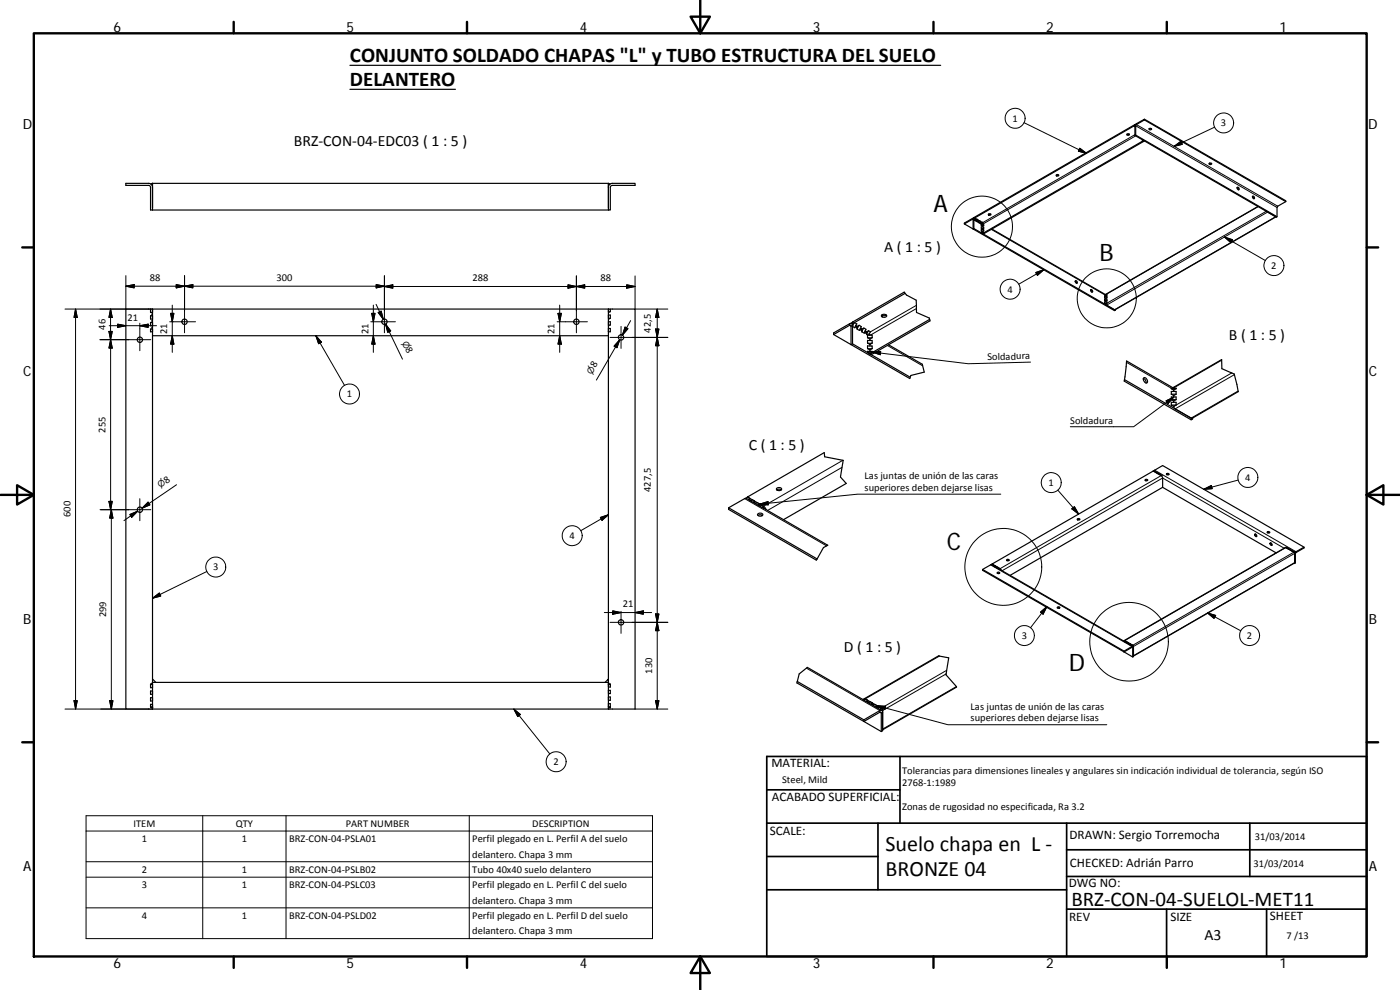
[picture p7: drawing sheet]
<svg xmlns="http://www.w3.org/2000/svg" width="420mm" height="297mm" viewBox="0 0 420 297" stroke-linecap="round" stroke-linejoin="round" font-family="sans-serif">
<g fill="none" stroke="#000" stroke-width=".36">
<path d="M105 19.6h177.3M105 26.8h31.7M340.3 37.8l.2 .1M340.3 37.8l.3 .2M340.6 37.6v-.2l.2-.1-.2 .6M340.6 37.6l-.3 .2M340.6 37.6v-.2l-48.3 27.9M340.6 37.6l-48.3 28M340.6 37.9v2.7M343.5 35.8l42.4 24.4v.3M343.5 36l42.4 24.5M343.5 36v-.2l-2.5 1.3-.4 .8"/>
<path d="M343.5 36l-2.7 1.6v2.9l-.2 .1M344.9 38.6h.7M344.9 38.6h.7a.33 .33 0 0 1-.4 .4 .33 .33 0 0 1-.3-.4zM45.8 56.2l-.3-.7-.7-.5h-7v.6h6.8l.5 .3 .1 7.1h137.4M45.8 55v8M45.8 55l-.6 .2M45.8 55h136.8M182.6 55.1v.3M182.6 55.6v7.4M183.2 55.2l-.6-.2v1.2l.4-.9 .8-.3h6.8v.6l-7.2 .1-.2 .5v6.8h-.6M317 52.5a.34 .34 0 0 1 .4-.2 .34 .34 0 0 1 .2 .5h-.4zM317 52.5h.7"/>
<path d="M338.2 40.2h.7M340.8 40.5l42.5 24.5-.2 .2-42.5-24.6M342.9 42v.4M342.9 42l.3 .2-.3 .2M362.9 49h.7M363 49a.35 .35 0 0 1 .4-.1 .35 .35 0 0 1 .2 .4 .34 .34 0 0 1-.5 .1 .34 .34 0 0 1-.1-.4zM371.3 56.3l.4 .7M371.3 56.2a.38 .38 0 0 1 .6 .2 .38 .38 0 0 1-.4 .5zM375.9 58.9l.3 .3 .1 .4M376 58.8a.41 .41 0 0 1 .5 .3 .41 .41 0 0 1-.3 .5l-.3-.4zM289.4 67.2l2.6-1.4v2.9zM292.3 65.6l.3-.2 .3 .2-.3 .6-.3-.2"/>
<path d="M292.3 65.8v.2M292.3 65.3v.3M292.3 65.3l-.3 .2 .3 .3M292.3 65.8v2.8l42.4 24.5M292.3 68.6l-.3 .1 42.5 24.5 .2-.1M292.3 65.8l-.1-.2h-.4l-2.4 1.3v.3M292.6 65.4l-.3 .6M292.7 65.8l.1 .1M292.8 65.9l.1 .3M292.8 65.8l.2 .2M292.9 66.2h.1M292.9 65.9v.3"/>
<path d="M293 66l.3-.2 .3 .2-.3 .6-.3-.2M293 66v.4M293.3 65.8l-.3 .6M293.6 66.6h.1M293.6 66.3v.3M293.7 66.4l.3-.2 .3 .2-.3 .6-.3-.2M293.7 66.4v.4M293.7 66.4l-.3-.1 .2 .3M294 66.2l-.3 .6M294.2 66.7h.1M294.2 66.7l.2 .1M294.2 66.7l.1 .3"/>
<path d="M294.3 67h.1M294.3 66.7v.3M294.4 66.8l.3-.2 .3 .2-.3 .4M294.4 67l.1 .2M294.4 66.8v.2M294.5 69.3l.4 .2M294.5 69.3h.7M294.5 69.3v-.4h.7v.4M294.5 67.6l.4 .2M294.5 68.5l.4 .2M294.5 69.9l.4 .2M294.5 67.6h.7"/>
<path d="M294.5 68.5h.7M294.5 69.9h.7M294.5 67.2h.7v.4M294.5 68.5v-.4h.7v.4M294.5 69.9v-.2h.7v.2M294.5 67.2v.4M294.7 66.6l-.3 .6M294.8 67.1l.1 .1M294.9 70.1l48.3-27.9 .3 .1-48.4 27.9zM294.9 67.8v.3M294.9 68.7v.2M294.9 69.5v.2"/>
<path d="M295.2 69.3l-.3 .2M295.2 67.6l-.3 .2M295.2 68.5l-.3 .2M295.2 69.9l-.3 .2M296.6 64.2h.7M377.5 62l-45.7 26.4-34.1-19.7M379.9 63.3v.1M380.4 63.6l2.4 1.4M382.9 65.1l-48.3 27.9-2.5-1.4-.3-.4M385.9 60.5l-2.6 1.5v3M45.2 92.7h-7.4v120h8M45.2 94.7h.6v1h-.6z"/>
<path d="M45.2 98.7h.6v.8h-.6zM45.2 96.8h.6v.9h-.6zM45.2 92.7h.6v1h-.6zM45.8 99.5v1.2M45.8 94.2l-.2 .5M45.8 96.2l-.2 .6M45.8 98.2l-.2 .5M182.6 96.5h.6v1h-.6zM182.6 92.7h.6v.8h-.6M182.6 94.5h.6v1h-.6zM182.6 98.6h.6v.9h-.6M182.6 99.5v1.2"/>
<path d="M182.6 92.7h-136.8v6.8M182.6 92.7v6.8M182.7 95.5l-.1 .2M182.7 97.5l-.1 .2M182.7 93.5l-.1 .2M183.2 92.7h7.4v120h-8M255.9 96.6l-.5 .4 .5 .6M255.9 96.6v.5M255.9 97.6v5.6M255.9 97.6l-.3-.5h-.6l-4.8 2.8v.5M255.9 96.6l15.5-8.9 .6 .8 3 1.6v3.6l3.9 1.7 .2 .9-17.6 10.1M256.4 96.8l-.5 1.1 .6 .4 .6-1.1-.7-.4-.5 .3"/>
<path d="M256.8 97.8l.3 .5M256.8 97.7l.4 .2M257.1 98.3l.1 .1M257.1 97.9v.4M257.2 97.9v.8M257.2 97.9l.7-.3 .6 .4-.6 1.2-.7-.5M257.9 97.6l-.7 1.1M258.2 98.6l.3 .6M258.2 98.5l.5 .2M258.5 99.2h.2M258.5 98.7v.5M258.7 98.7v.9"/>
<path d="M258.7 98.7l.6-.3 .7 .4-.6 1.2-.7-.4M259.3 98.4l-.6 1.2M259.6 99.4l.3 .6M259.6 99.3l.5 .3M259.9 100l.2 .1M259.9 99.5v.5M260.1 99.6v.5M260.1 99.6l.6-.4 .5 .4-.5 .9M260.7 99.2l-.6 1.2M264.6 94.5a.81 .81 0 0 1 .9-.2 .81 .81 0 0 1 .5 .6 .87 .87 0 0 1-1.4-.3zM264.6 94.5a1.1 1.1 0 0 0 1.4 0M271.6 88l-15.7 9.1"/>
<path d="M279 95.8l-17.9 10.4M322.7 84.3l.4 .7M322.8 84.2a.41 .41 0 0 1 .5 .3 .41 .41 0 0 1-.2 .5l-.4-.4zM327.3 87l.4 .7M327.4 86.9h.2a.41 .41 0 0 1 .3 .3 .41 .41 0 0 1-.3 .5l-.3-.5zM331.5 89.3l.3 .3M331.5 91l.3 .2M331.5 90.2l.3 .2M331.5 88.5l.3 .3M331.5 89.3h.7M331.5 91h.7M331.5 90.2h.7"/>
<path d="M331.5 88.5h.7M331.5 89.3v-.4h.7v.4M331.5 90.2v-.4h.7v.4M331.5 91v-.4h.7v.4M331.8 88.8v.1M331.8 89.6v.2M331.8 90.4v.2M332.2 89.3l-.4 .3M332.2 91l-.4 .2M332.2 90.2l-.4 .2M332.2 88.5l-.4 .3M334.7 92.9v.2"/>
<path d="M45.8 100.7v104M45.8 100.7h136.8M182.6 100.7v104M250.2 100.4l22.8 13.2 .4-1 4-.9-.6-2.4-10.2-5.9M250.2 100.4l4.8-2.8h.3l.1 5.8 .5-.2M255.9 103.2l17.3 10M260.1 100.1v.3l.3 .1M260.4 104.6v-.8h1.4v.8M260.4 104.6h1.4M260.4 104.6l.7 .4M260.4 105.8v-.4h1.4v.4M260.4 102.9v-.8h1.4v.8"/>
<path d="M260.4 100.5h1.4v.8M260.4 100.5v.8M260.4 105.8h1.4M260.4 102.9h1.4M260.4 101.3h1.4M260.4 105.8l.7 .4M260.4 102.9l.7 .5M260.4 101.3l.7 .4M260.9 100.1l.2 .5M261.1 101.7v.5M261.1 103.4v.4M261.1 105v.5"/>
<path d="M261.8 104.6l-.7 .4M261.8 105.8l-.7 .4M261.8 102.9l-.7 .5M261.8 101.3l-.7 .4M337.5 113.9l.6-5.6 14.1 8.2v-.2M343.1 113.5a1.24 1.24 0 0 1 .8 1.4M343.2 113.4a.88 .88 0 0 1 1 .5 .88 .88 0 0 1-.2 1 1.24 1.24 0 0 1-.8-1.5zM351.5 116.6h1.5M351.5 118.3v-.8h1.5v.8M351.5 119.9v-.8h1.5v.8M351.5 119.9h1.5M351.5 118.3h1.5"/>
<path d="M351.5 116.6l.7 .4M351.5 119.9l.7 .4M351.5 118.3l.7 .4M352.2 116.4l.2-.3 14.2-8.2 .1 2.7 3.7 1.6 1.2 5.3-13.8 8-5.1-2.8-.5-.8M352.2 117v.5M352.2 118.7v.4M353 116.6l-.8 .4M353 119.9l-.8 .4M353 118.3l-.8 .4M351.5 121.5v-.8h1.5v.8M351.5 121.5h1.5M351.5 121.5l.7 .4"/>
<path d="M352.2 120.3v.4M353 121.5l-.8 .4M357.9 125.4v.3l-20.4-11.8-.1 .4 20.1 11.7 .4-.3M218.7 152.4l26.5 15.3M223.9 149.5l.7 .4M223.9 149.5l-5.2 2.9v.4l26.3 15.3 .2-.4M224.3 149.1l-.4 .4M224.3 149.1l4.8 2.8M224.3 149.1l23.1-13.3 .1 1.3 5.6 1.1-.9 4.9 1.8 2-18.8 10.8M224.6 149.9l.8 .4M224.6 149.9l.4-.4v.6M225 150l.3 .2"/>
<path d="M226 150.7l1.4 .8M226.5 150.3v.6M226.5 150.3l-.7-.4-.5 .4 .7 .4M226.5 150.3l-.5 .4M226.5 150.8l.3 .2M226.7 151.1l.4-.4 .7 .5M226.8 151h-.1M227.4 154.2a.78 .78 0 0 1 .9-.3 .78 .78 0 0 1 .5 .7 .83 .83 0 0 1-.8 .3 .83 .83 0 0 1-.6-.7zM227.4 151.5l.8 .4M227.5 154.6l.4-.1 .9 .1M227.8 151.2v.5M227.8 151.2l-.4 .3"/>
<path d="M227.8 151.6l.4 .2M228.1 151.9l.6 .4M228.2 151.8h-.1M228.7 152.3l19.7 11.3-1.3 .7-1.9 3.4M229.1 151.9l-.4 .4M229.1 151.9l-.5-.3-.5 .3M229.1 151.9l.1 .5M229.1 151.9l.8 1M229.1 152.4l.3 .2M233.1 147a1.13 1.13 0 0 1 1.4 0M233.1 146.5a.79 .79 0 0 1 .9-.3 .79 .79 0 0 1 .5 .7 .87 .87 0 0 1-1.5-.3zM323.3 155.9h.7"/>
<path d="M323.4 155.6a.33 .33 0 0 1 .4-.1 .33 .33 0 0 1 .1 .5 .33 .33 0 0 1-.4 .1 .33 .33 0 0 1-.1-.5zM343.7 144v-.1a.31 .31 0 0 1 .5-.1 .31 .31 0 0 1 .1 .4l-.4 .1zM343.7 144.2h.7M346.1 141.3l.5 .1M346.1 141.3l-48.4 27.9 2.4 1.4M346.1 141.3l2.4 1.4M346.3 141.2l2.6-1.5 42.5 24.5M346.6 141.4l-.1 .1M346.7 141.7l.6 .1zM347.3 141.8l-.1 .2M347.4 142.1l.6 .1zM348 142.2l-.1 .2"/>
<path d="M348.5 142.7l.4 .7v2.8M348.7 142.6l-.5-.1 .3 .2M348.7 142.6l-.2 .1M348.7 142.6l-.1 .2M348.9 146.2l34.1 19.7M348.9 146.2l-45.8 26.4M350.1 142.2a.34 .34 0 0 1 .5-.2 .34 .34 0 0 1 .1 .5h-.4zM350.1 142.4h.7M380.3 159.8h.7M380.4 159.6a.35 .35 0 0 1 .4-.1 .35 .35 0 0 1 .2 .4h-.5l-.2-.1zM294.9 170.9l42.4 24.5v.2M297.5 169.4l.2-.2 .4 .2"/>
<path d="M297.5 169.4l.4 .2M297.5 169.4l-2.6 1.5v.2l42.4 24.5M297.9 169.6l.3 .2M298.1 169.4l.2 .4M298.1 169.4l-.2 .2M298.2 169.8l.2-.2 .4 .2M298.2 169.8l.4 .3M298.2 169.8h.1M298.6 170.1l.3 .1M298.8 169.8l.2 .4M298.8 169.8l-.2 .3M298.9 170.2l.3-.1 .3 .1"/>
<path d="M298.9 170.2l.4 .3M298.9 170.2h.1M299.3 170.5l.4 .1M299.3 172h.7M299.5 170.2v.3M299.5 170.2l-.2 .3M299.5 170.5l.2 .1M299.6 170.6h.1M299.6 170.6l.3 .2M299.9 170.8l37.4 21.6M300.1 170.6l-.3-.1-.2 .1M300.1 170.6l.1 .3"/>
<path d="M300.1 170.6l-.2 .2M300.1 170.9l.2 .1M300.1 170.6l.4 .5M302.1 168l.1-.1a.36 .36 0 0 1 .4-.1 .36 .36 0 0 1 .2 .4 .42 .42 0 0 1-.4 .1 .42 .42 0 0 1-.3-.3zM302.1 168.2h.7M376.6 160.2h.2a.41 .41 0 0 1 .4 .4 .41 .41 0 0 1-.3 .4l-.3-.3zM376.8 160.2l.4 .7M381.2 162.9a.42 .42 0 0 1 .5 .2 .42 .42 0 0 1-.2 .6l-.3-.3zM381.3 162.9l.1 .4 .4 .2M385.4 164.5h-.1M385.8 164.3h.2M385.8 164.3h.1"/>
<path d="M385.8 164.3l-48.5 27.9M385.9 164.3h.1M385.9 164.3l.5 .1M385.9 164.3l2.4 1.4M386.4 164.4l-.1 .1M386.5 164.7l.6 .1zM387.1 164.8l-.1 .1M387.3 165.1l.5 .1zM387.8 165.2l-.1 .2M388.3 165.7l.1 .1M388.3 165.7l.2 .4M388.4 169l.1 .1"/>
<path d="M388.5 165.6l-.2 .1M388.5 165.6l-.5-.1 .3 .2M388.5 168.8l-48.3 28M388.5 165.6v3.5M388.5 166.3l.4-.8 2.5-1.3v.2l-2.6 1.5v3.1l-.3 .1M317.3 182.4h.7M317.3 182.2a.34 .34 0 0 1 .5-.2 .34 .34 0 0 1 .2 .5 .35 .35 0 0 1-.5 0 .35 .35 0 0 1-.2-.3zM337.3 195.6l2.6-1.4v2.9M337.3 192.3v.1M337.3 192.4l.4 .2M337.4 192.2h.1l-.2 .2zM337.7 192.6l.3 .2"/>
<path d="M337.9 192.4l-.4-.2 2.4 1.4M337.9 192.4v.3M337.9 192.4l-.2 .2M337.9 192.6l.2 .1M338 192.8l.3-.2 .3 .2M338 192.8l.4 .2M338.4 193l.4 .2M338.6 192.8v.3M338.6 192.8l-.2 .2M338.6 193l.2 .1M338.7 193.2l.3-.2 .3 .2M338.7 193.2l.4 .2"/>
<path d="M339.1 193.4l.4 .2M339.3 193.4l.2 .1M339.3 193.2v.3M339.3 193.2l-.2 .2M339.4 193.6l.3-.2 .2 .2M339.4 193.6l.3 .2M339.7 193.8l.3 .2M339.7 193.8a.26 .26 0 0 1 .4-.1 .26 .26 0 0 1 0 .4M340 193.6h.1M340 193.7l.1 .1M340.2 194.2l-.1-.2h-.4l-2.4 1.4M340.2 194v3l-.3 .1-2.6-1.5"/>
<path d="M45.2 209.3h.6v1h-.6zM45.2 205.3h.6M45.2 207.3h.6v1h-.6zM45.2 212.1l.4 .2 .2 .4M45.2 211.3h.6v.8h-.6zM45.2 205.3v1h.6M45.8 212.7h136.8M45.8 204.7h136.8M45.8 203.7l1 1M45.8 204.8v7.9M45.8 204.7v.1M45.8 204.7l-.6 .6"/>
<path d="M181.6 204.7l1-1v1M182.6 205.3v.8h.6v-.8M182.6 209.1h.6v1h-.6zM182.6 207.1h.6v1h-.6zM182.6 211.1h.6v1M182.6 212.4v.3M182.6 204.7v.2M182.6 205.3h.6M182.6 204.7l.5 .6M182.6 204.7v.6M182.6 205v7.2M183.1 212.1h.1"/>
<path d="M183.1 205.3h.1M183.1 212.1l-.5 .6M183.2 212.1h-.2a.42 .42 0 0 0-.4 .2 .42 .42 0 0 0 0 .4M239.3 204.5l.5-2.3 2.5-2 17 9.9M239.3 204.5l-.1 .4 20.1 11.6M239.3 204.5l20 11.5M259.3 216.5l4.7-2.8h.4l.1 5.8M259.3 210l.1-.4 .3 .1-.4 .4 .6 .4M259.3 216v.5M259.3 209.7l22.4-12.9 3 .6-.8 5.1 3.2 3.7-22.2 12.8M259.4 209.6l-.1 .2M259.6 209.7h.1"/>
<path d="M259.9 210.5l.8 .4M260.4 210.1v.6M260.4 210.1l-.8-.4 4.9 2.8M260.4 210.1l-.5 .4M260.4 210.4l.4 .3M261.4 211.3l1.4 .8M261.8 210.9v.6M261.8 210.9l-.7-.4-.4 .4 .7 .4M261.8 210.9l-.4 .4M261.8 211.2l.5 .3M262.1 211.7l.4-.4 .7 .4M262.8 212.1l1.2 .8"/>
<path d="M263.2 211.7v.6M263.2 211.7l-.4 .4M263.2 212l.5 .3M264 212.9l.7 .2M264 212.9a.42 .42 0 0 1 .5-.4 .42 .42 0 0 1 .4 .5l-.1 .4M264.5 212.5h.1M264.5 212.5l-.6-.4-.4 .4M264.6 212.6l.2 .3M264.9 213.7l-.2-.5h-.7l-4.7 2.8M264.9 213.1v6.1l-.4 .3-5.2-3"/>
<circle cx="338.6" cy="40.4" r=".34"/>
<circle cx="297" cy="64.4" r=".34"/>
<circle cx="55.4" cy="96.5" r=".81"/>
<circle cx="115.4" cy="96.5" r=".8"/>
<circle cx="173" cy="96.5" r=".8"/>
<circle cx="42" cy="101.9" r=".8"/>
<circle cx="186.4" cy="101.2" r=".8"/>
<circle cx="42" cy="152.9" r=".8"/>
<circle cx="299.6" cy="172" r=".33"/>
<circle cx="186.4" cy="186.7" r=".8"/>
</g>
<g fill="#000">
<circle cx="45.8" cy="55" r=".18"/>
<circle cx="182.6" cy="55" r=".18"/>
<circle cx="294.8" cy="67.1" r=".18"/>
<circle cx="260.9" cy="100.1" r=".18"/>
<circle cx="337.5" cy="192.2" r=".18"/>
<circle cx="339.9" cy="193.6" r=".18"/>
<circle cx="45.8" cy="212.2" r=".18"/>
<circle cx="45.8" cy="212.1" r=".18"/>
<circle cx="183.2" cy="212.1" r=".18"/>
<circle cx="183.2" cy="205.3" r=".18"/>
<circle cx="264.5" cy="212.5" r=".18"/>
</g>
<g fill="none" stroke="#000" stroke-width=".3">
<path d="M307.3 36.8l18.8 9.2M340.6 37.9l.2-.2 42.5 24.6M341 37.1v.3l42.5 24.5M364.5 38.1l-12.1 5.8M324.1 44.5l2 1.5-2.5-.6zM340.6 40.4l-45.6 26.4M340.8 40.8l-45.9 26.4M352.4 43.9l2-1.5 .4 .9zM291.8 65.6l.2 .3 .3-.1M292.7 66l.3 .2M293.4 66.4l.3 .2M294.1 66.8l.3 .2"/>
<path d="M294.7 67.2h.1M297.5 68.8l34 19.6M367.5 71.1l2.4 .8-.5 .9zM367.5 71.1l12.2 7.1M377.6 62l-45.8 26.4M380 63.4l-48.2 27.8M380.4 63.6l-48.3 28M382.8 65l-48.3 27.9M19.5 92.7h26.3M22.7 92.7l.5 2.5h-1zM22.7 92.7v120M32.7 99.4h1l-.5 2.5z"/>
<path d="M32.8 97.7h14.2M33.2 92.7v60.2M33.2 92.7l.5 2.5h-1zM35.3 97.3l2.5 .4-2.5 .5zM37.8 85.9l2.5-.5v1zM37.8 85.9h77.6M37.8 82.7v10M42 97v8.2M42 97.7l2.5-.4v.9zM50.9 96.5h7.8M51.2 94h1l-.5 2.5zM51.7 91.5v14.2"/>
<path d="M52.9 85.4l2.5 .5-2.5 .5zM55.4 85.9l2.5-.5v1zM55.4 82.7v17.1M111.3 96.5h7.4M111.6 94h1l-.6 2.5zM112 91.5v14.2M112.9 91.3l2.1 4.5M112.9 85.4l2.5 .5-2.5 .5zM113.5 93.8l.9-.5 .6 2.5zM115.4 86l2.5-.6v1.1zM115.4 86h75.2M115.4 82.7v17.1"/>
<path d="M115.7 97.3l1.6 2-.9 .4zM116.8 99.5l-1.1-2.2 5.1 10.5M167.2 96.5h9.1M167.5 94h1l-.5 2.5zM168 91.5v14.2M170.5 85.4l2.5 .6-2.5 .5zM173 86l2.5-.6v1.1zM173 82.8v17M186.4 97.9v6.6M187.6 98.1l.9 .5-1.7 2zM188.1 85.4l2.5 .6-2.5 .5zM189.3 96.2l-2.5 4.4"/>
<path d="M190.6 82.8v9.9h9.8M196.7 98.7h1l-.5 2.5zM197.2 92.7v120M197.2 92.7l.5 2.5h-1zM255 97.1v.5l.4 .3 .5-.3M256.6 98.1l.6 .3M258.1 98.9l.6 .3M259.4 99.7l.7 .4M275 92.6l-13.8 8M275 91.6l-13.8 8M310.8 81.8l2.5-.9-1.9 1.7zM313.3 80.9l-7.5 4.4"/>
<path d="M30 101.9h15.3M33.2 101.9l.5 2.5h-1zM51.7 100.7l.5 2.6h-1zM94.8 100.7l8.6 14.9M94.8 100.7l1.7 2-.9 .4zM112 100.7l.6 2.6h-1zM168 100.7l.5 2.6h-1zM183.1 101.2h17.3M184.7 104.1l1.3-2.2-7 12.1M186 101.9l-.8 2.4-.9-.4zM197.2 101.2l.5 2.5h-1zM260.7 100.5l.2 .1"/>
<path d="M261.8 105.6l2.5-.1-.1 .9zM261.8 105.6l28.8 3.5 18.7-.5M266.3 103.7l10.6 6.1M338.1 108.7l13.4 7.8M352.2 119.2l-12 8.8h-19M366.6 108.1l-14.4 8.3M369.6 111.9l-17.4 10M370.4 112.4l-17.7 10.3M371.6 117.3l-14.1 8.2M253 138.1l-23.9 13.8v.5M349.9 120.3l2.3-1.1-1.6 1.9zM30 152.9h15.3"/>
<path d="M32.7 150.4h1l-.5 2.5zM33.4 152.9l.5 2.5h-1zM33.4 152.9v59.8M39 154.4l2.3-1-1.8 1.8zM41.3 153.4l-4.1 2.8M42 149.6v6.6M44.4 150.7l.6 .8-2.4 1zM53 145.4l-10.4 7.1 2.1-1.4M180.2 155.3l2.4-.8-1.9 1.6zM182.6 154.5l-8.3 4.7M223.5 149.6l24.6 14.2M228 151.3l2.5-.8 .1 1z"/>
<path d="M252.7 140.2l-22.4 13M300.3 148.3h-42.9l-29.4 3M317.5 147.1l6.2 7.1M321.7 152.7l.7-.7 1.3 2.2zM346.5 141.1l42.4 24.4v.3M348.5 142.7l-48.4 27.9v.3M361.3 146.8l2.2-1.1 .3 .9zM371.6 144l-10.3 2.8M45.8 179.5l2-1.6 .4 .9zM62.1 171.5l-16.3 8M297.3 169.5l42.4 24.5v.2h.5M385.4 164.5l-36.5-21.1-48.2 27.9"/>
<path d="M385.9 164.3l-48.4 27.9M388.3 165.7l-48.4 27.9M388.5 168.8l-48.3 27.9M388.5 166.1l-48.3 27.9M388.8 166.2l-.3 .1M181.4 183.8h14.2M183.1 186.7h17.3M183.9 183.3l2.5 .5-2.5 .5zM186.4 183.4v6.6M190.6 183.8l2.5-.5v1zM196.7 184.2h1l-.5 2.5zM197.2 186.7l.5 2.5h-1z"/>
<path d="M281.9 196.8l-22.2 12.9M312.3 183.7l1.9-1.7-1.2 2.3zM314.2 182l-4.9 6.3M362.4 183.9l2.4 .8-.4 .8zM362.4 183.9l10 5.4M19.5 212.7h26.3M22.2 210.2h1l-.5 2.5zM32.9 210.2h1l-.5 2.5zM154.2 212.7l10.8 13.5M154.2 212.7l2 1.7-.8 .6zM190.6 212.7h9.8M196.7 210.2h1l-.5 2.5z"/>
<path d="M242 200.5l22 12.7v.5l.5 .2 .4-.2M263.2 211.8l2.6 .1-.3 1zM263.2 211.8l21.3 5.6h47.7M283.9 202.2l-19 11M284.1 201.1l-19.6 11.4M287 206l-22.1 12.8M25.8 244.8h170v36.8h-170zM25.8 249.3h170M25.8 258.6h170M60.8 244.8v36.8M85.8 244.8v36.8M140.8 244.8v36.8"/>
<path d="M25.8 263.2h170M25.8 272.4h170"/>
<circle cx="304.6" cy="35.5" r="3"/>
<circle cx="367.2" cy="36.9" r="3"/>
<circle cx="294.7" cy="68" r="9.2"/>
<circle cx="382.3" cy="79.7" r="3"/>
<circle cx="303.1" cy="86.8" r="3"/>
<circle cx="332.2" cy="89.5" r="8.9"/>
<circle cx="104.9" cy="118.2" r="3"/>
<circle cx="315.5" cy="144.8" r="2.99"/>
<circle cx="374.5" cy="143.3" r="3"/>
<circle cx="64.7" cy="170.1" r="3"/>
<circle cx="171.7" cy="160.7" r="3"/>
<circle cx="301.1" cy="170.1" r="11.5"/>
<circle cx="307.4" cy="190.7" r="3"/>
<circle cx="338.8" cy="192.6" r="11.8"/>
<circle cx="375" cy="190.7" r="3"/>
<circle cx="166.9" cy="228.6" r="3"/>
</g>
<g fill="none" stroke="#000" stroke-width=".71">
<path d="M10.1 10h400.1v277h-400.1zM70.1 6.6v3.4M140.2 6.6v3.4M207.3 5h5.8l-2.9 5zM210.2 0v10M280.2 6.6v3.4M350.2 6.6v3.4M6.7 74.2h3.4M410.2 74.2h3.4M.2 148.5h9.9M5.1 145.6l5 2.9-5 2.9zM410.2 148.5l5-2.9v5.8z"/>
<path d="M410.2 148.5h9.9M6.7 222.7h3.4M410.2 222.7h3.4M70.1 287v3.4M140.2 287v3.4M210.2 287l2.9 5h-5.8zM210.2 287v10M280.2 287v3.4M350.2 287v3.4"/>
</g>
<g fill="none" stroke="#000" stroke-width=".51">
<path d="M230.1 237h40M270.1 227v20M410.2 227h-180.1v60h180v-60M230.1 257h33.4M230.1 247h180M263.5 247v20M320.1 255h90M320.1 247v40M375.1 247v16M230.1 267h90M320.1 272.8h90M320.1 263h90"/>
<path d="M350.1 272.8v14.2M380.1 272.8v14.2"/>
</g>
<g fill="#000" stroke="#000" stroke-width=".3">
<path d="M324.1 44.5l2 1.5-2.5-.6zM352.4 43.9l2-1.5 .4 .9zM367.5 71.1l2.4 .8-.5 .9zM22.7 92.7l.5 2.5h-1zM32.7 99.4h1l-.5 2.5zM33.2 92.7l.5 2.5h-1zM35.3 97.3l2.5 .4-2.5 .5zM37.8 85.9l2.5-.5v1zM42 97.7l2.5-.4v.9zM51.2 94h1l-.5 2.5zM52.9 85.4l2.5 .5-2.5 .5zM55.4 85.9l2.5-.5v1z"/>
<path d="M111.6 94h1l-.6 2.5zM112.9 85.4l2.5 .5-2.5 .5zM113.5 93.8l.9-.5 .6 2.5zM115.7 97.3l1.6 2-.9 .4zM115.4 86l2.5-.6v1.1zM167.5 94h1l-.5 2.5zM170.5 85.4l2.5 .6-2.5 .5zM173 86l2.5-.6v1.1zM187.6 98.1l.9 .5-1.7 2zM188.1 85.4l2.5 .6-2.5 .5zM196.7 98.7h1l-.5 2.5zM197.2 92.7l.5 2.5h-1z"/>
<path d="M310.8 81.8l2.5-.9-1.9 1.7zM33.2 101.9l.5 2.5h-1zM51.7 100.7l.5 2.6h-1zM94.8 100.7l1.7 2-.9 .4zM112 100.7l.6 2.6h-1zM168 100.7l.5 2.6h-1zM186 101.9l-.8 2.4-.9-.4zM197.2 101.2l.5 2.5h-1zM261.8 105.6l2.5-.1-.1 .9zM349.9 120.3l2.3-1.1-1.6 1.9zM32.7 150.4h1l-.5 2.5zM33.4 152.9l.5 2.5h-1z"/>
<path d="M39 154.4l2.3-1-1.8 1.8zM44.4 150.7l.6 .8-2.4 1zM180.2 155.3l2.4-.8-1.9 1.6zM228 151.3l2.5-.8 .1 1zM321.7 152.7l.7-.7 1.3 2.2zM361.3 146.8l2.2-1.1 .3 .9zM45.8 179.5l2-1.6 .4 .9zM183.9 183.3l2.5 .5-2.5 .5zM190.6 183.8l2.5-.5v1zM196.7 184.2h1l-.5 2.5zM197.2 186.7l.5 2.5h-1zM312.3 183.7l1.9-1.7-1.2 2.3z"/>
<path d="M362.4 183.9l2.4 .8-.4 .8zM22.2 210.2h1l-.5 2.5zM32.9 210.2h1l-.5 2.5zM154.2 212.7l2 1.7-.8 .6zM196.7 210.2h1l-.5 2.5zM263.2 211.8l2.6 .1-.3 1z"/>
</g>
<g font-size="7.2">
<text x="280.1" y="63.7">A</text>
<text x="330" y="78.3">B</text>
<text x="284.2" y="165.2">C</text>
<text x="320.7" y="201.3">D</text>
</g>
<g font-size="6.6">
<text x="265.8" y="255.2">Suelo chapa en L ‐</text>
<text x="265.8" y="262.8">BRONZE 04</text>
</g>
<g font-size="6.3">
<text x="105" y="18.7">CONJUNTO SOLDADO CHAPAS &quot;L&quot; y TUBO ESTRUCTURA DEL SUELO</text>
<text x="105" y="25.9">DELANTERO</text>
<text x="321.5" y="271.9">BRZ‐CON‐04‐SUELOL‐MET11</text>
</g>
<g font-size="4.7">
<text x="88.2" y="43.8">BRZ‐CON‐04‐EDC03 ( 1 : 5 )</text>
<text x="265.4" y="75.7">A ( 1 : 5 )</text>
<text x="368.8" y="102">B ( 1 : 5 )</text>
<text x="224.7" y="134.9">C ( 1 : 5 )</text>
<text x="253.3" y="195.6">D ( 1 : 5 )</text>
<text x="361.5" y="282">A3</text>
</g>
<g font-size="4.2">
<text x="34" y="9.6">6</text>
<text x="104" y="9.6">5</text>
<text x="174" y="9.6">4</text>
<text x="244" y="9.6">3</text>
<text x="314" y="9.6">2</text>
<text x="384" y="9.6">1</text>
<text x="6.8" y="38.7">D</text>
<text x="410.6" y="38.7">D</text>
<text x="7" y="112.9">C</text>
<text x="410.8" y="112.9">C</text>
<text x="7" y="187.1">B</text>
<text x="410.8" y="187.1">B</text>
<text x="7" y="261.3">A</text>
<text x="410.8" y="261.3">A</text>
<text x="34" y="290.4">6</text>
<text x="104" y="290.4">5</text>
<text x="174" y="290.4">4</text>
<text x="244" y="290.4">3</text>
<text x="314" y="290.4">2</text>
<text x="384" y="290.4">1</text>
</g>
<g font-size="3.9">
<text x="231.5" y="230.3">MATERIAL:</text>
<text x="231.6" y="240.4">ACABADO SUPERFICIAL:</text>
<text x="231.1" y="250.6">SCALE:</text>
<text x="321" y="251.9">DRAWN: Sergio Torremocha</text>
<text x="321.1" y="260.3">CHECKED: Adrián Parro</text>
<text x="320.8" y="266.2">DWG NO:</text>
<text x="381.1" y="275.9">SHEET</text>
<text x="320.9" y="276.2">REV</text>
<text x="351.2" y="276.3">SIZE</text>
</g>
<g font-size="3.1">
<text x="303.8" y="36.5">1</text>
<text x="366.4" y="37.9">3</text>
<text x="381.5" y="80.7">2</text>
<text x="45" y="84.3">88</text>
<text x="83" y="84.3">300</text>
<text x="141.8" y="84.4">288</text>
<text x="180.2" y="84.4">88</text>
<text x="302.3" y="87.8">4</text>
<text x="31.7" y="99" transform="rotate(-90 31.7 99)">46</text>
<text x="38.3" y="96.2">21</text>
<text x="50.2" y="100.2" transform="rotate(-90 50.2 100.2)">21</text>
<text x="110.5" y="100.2" transform="rotate(-90 110.5 100.2)">21</text>
<text x="166.4" y="100.2" transform="rotate(-90 166.4 100.2)">21</text>
<text x="195.3" y="99.8" transform="rotate(-90 195.3 99.8)">42,5</text>
<text x="121.6" y="104.8" transform="rotate(64 121.6 104.8)">8</text>
<text x="178.8" y="110.4" transform="rotate(-60 178.8 110.4)">8</text>
<text x="296.3" y="108.1" transform="rotate(-1 296.3 108.1)">Soldadura</text>
<text x="104.1" y="119.3">1</text>
<text x="31.7" y="129.8" transform="rotate(-90 31.7 129.8)">255</text>
<text x="321.2" y="127.1">Soldadura</text>
<text x="259.5" y="143.7">Las juntas de unión de las caras</text>
<text x="49.9" y="145.1" transform="rotate(-34 49.9 145.1)">8</text>
<text x="195.3" y="147.6" transform="rotate(-90 195.3 147.6)">427,5</text>
<text x="259.5" y="147.3">superiores deben dejarse lisas</text>
<text x="314.7" y="145.8">1</text>
<text x="373.7" y="144.3">4</text>
<text x="21.2" y="155.1" transform="rotate(-90 21.2 155.1)">600</text>
<text x="170.9" y="161.7">4</text>
<text x="64" y="171.1">3</text>
<text x="31.9" y="185.2" transform="rotate(-90 31.9 185.2)">299</text>
<text x="186.9" y="182.2">21</text>
<text x="306.6" y="191.7">3</text>
<text x="374.2" y="191.7">2</text>
<text x="195.7" y="202.1" transform="rotate(-90 195.7 202.1)">130</text>
<text x="291.3" y="212.9">Las juntas de unión de las caras</text>
<text x="291.3" y="216.5">superiores deben dejarse lisas</text>
<text x="166.1" y="229.6">2</text>
<text x="270.7" y="232.2">Tolerancias para dimensiones lineales y angulares sin indicación individual de tolerancia, según ISO</text>
<text x="234.7" y="234.9">Steel, Mild</text>
<text x="270.7" y="235.8">2768‐1:1989</text>
<text x="270.7" y="243">Zonas de rugosidad no especificada, Ra 3.2</text>
<text x="40.1" y="248">ITEM</text>
<text x="70.7" y="248.1">QTY</text>
<text x="103.8" y="248">PART NUMBER</text>
<text x="159.8" y="248.1">DESCRIPTION</text>
<text x="42.6" y="252.6">1</text>
<text x="72.5" y="252.6">1</text>
<text x="86.8" y="252.6">BRZ‐CON‐04‐PSLA01</text>
<text x="141.7" y="252.7">Perfil plegado en L. Perfil A del suelo</text>
<text x="141.7" y="257.3">delantero. Chapa 3 mm</text>
<text x="376.6" y="252">31/03/2014</text>
<text x="42.6" y="261.9">2</text>
<text x="72.5" y="261.9">1</text>
<text x="86.8" y="261.9">BRZ‐CON‐04‐PSLB02</text>
<text x="141.7" y="261.9">Tubo 40x40 suelo delantero</text>
<text x="376.2" y="260.1">31/03/2014</text>
<text x="42.6" y="266.5">3</text>
<text x="72.5" y="266.5">1</text>
<text x="86.8" y="266.5">BRZ‐CON‐04‐PSLC03</text>
<text x="141.7" y="266.5">Perfil plegado en L. Perfil C del suelo</text>
<text x="42.6" y="275.7">4</text>
<text x="72.5" y="275.7">1</text>
<text x="86.8" y="275.7">BRZ‐CON‐04‐PSLD02</text>
<text x="141.7" y="271.2">delantero. Chapa 3 mm</text>
<text x="141.7" y="275.8">Perfil plegado en L. Perfil D del suelo</text>
<text x="141.7" y="280.4">delantero. Chapa 3 mm</text>
<text x="386" y="281.6">7 /13</text>
</g>
<g font-size="2.6">
<text x="120.6" y="102.8" transform="rotate(64 120.6 102.8)">⌀</text>
<text x="177.6" y="112.4" transform="rotate(-60 177.6 112.4)">⌀</text>
<text x="48.1" y="146.4" transform="rotate(-34 48.1 146.4)">⌀</text>
</g>
</svg>
